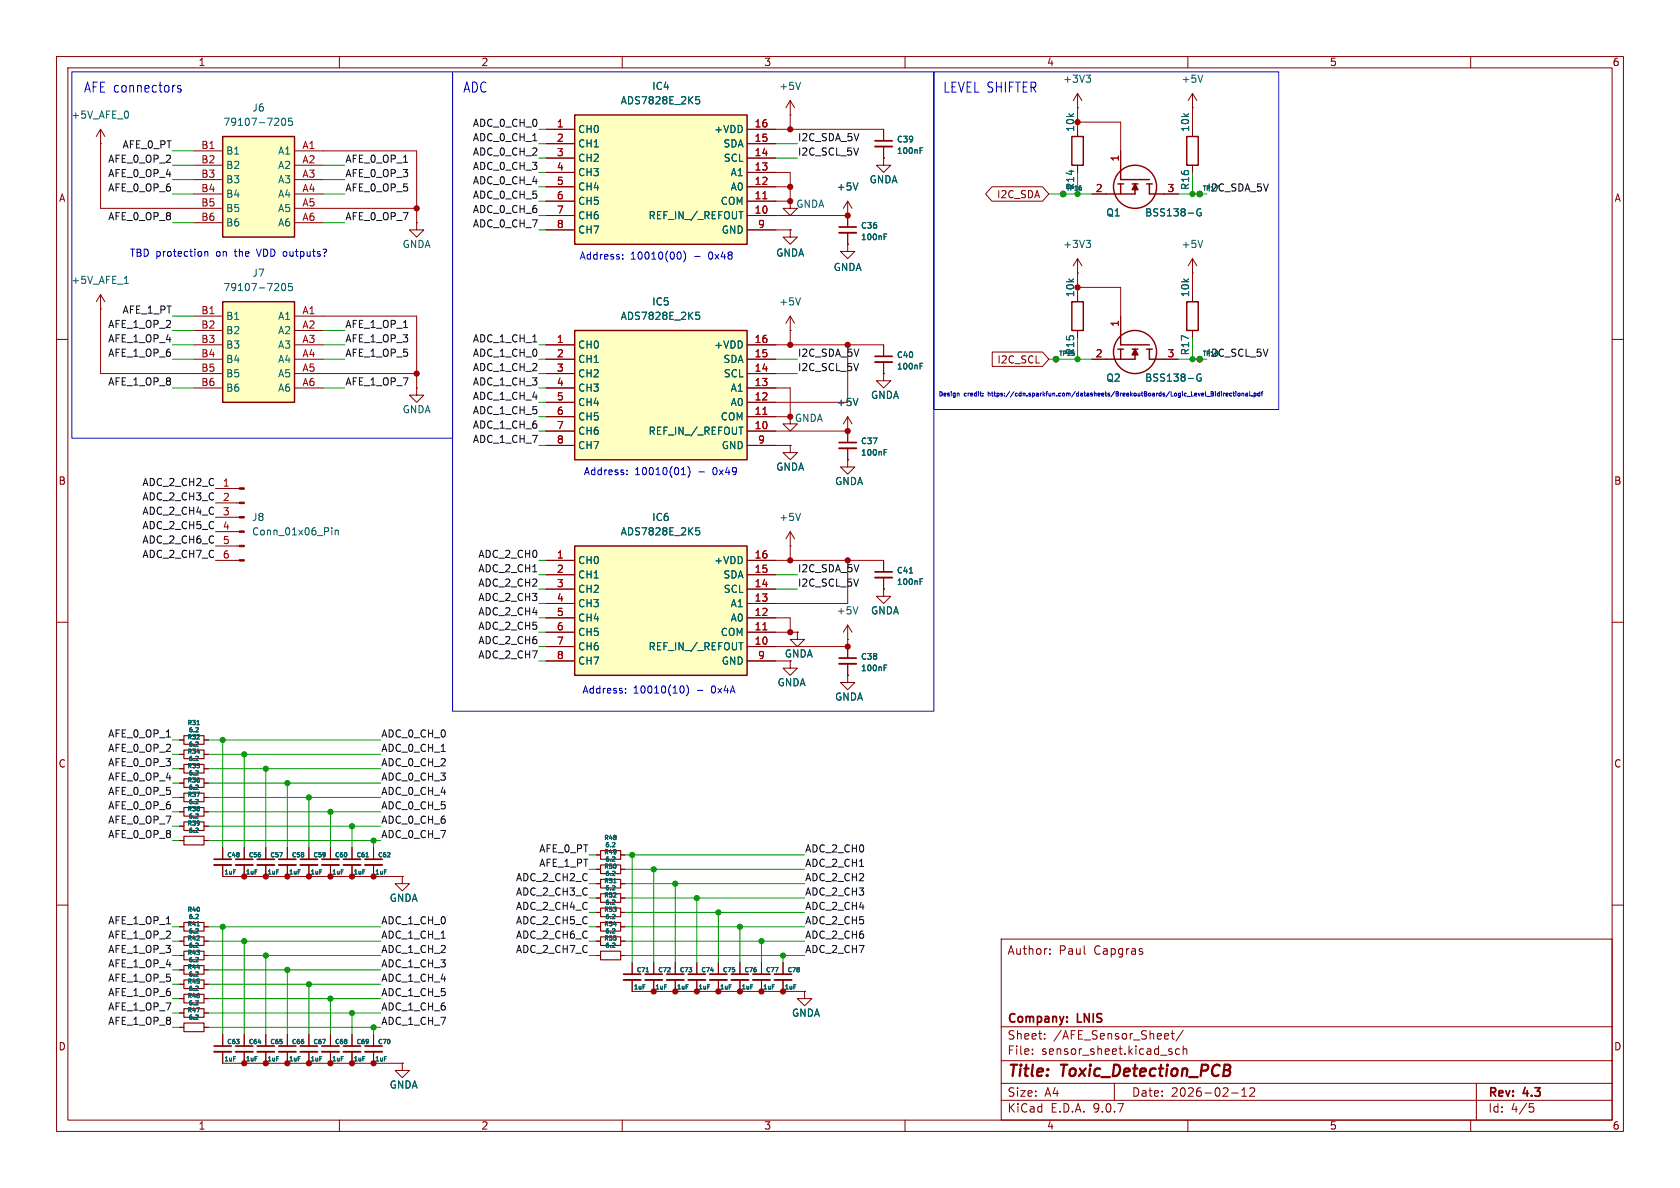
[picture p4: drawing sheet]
<svg xmlns="http://www.w3.org/2000/svg" width="297mm" height="210mm" viewBox="0 0 297 210" stroke-linecap="round" stroke-linejoin="round" font-family="sans-serif">
<g fill="none" stroke="#840000" stroke-width=".18">
<path d="M10 10h277v190h-277zM12 12h273v186h-273zM60 10v2M110 10v2M160 10v2M210 10v2M260 10v2M149.9 38.1v2M149.9 43.2v1.3h1.2l-1.2 1.2-1.3-1.2h1.3M149.9 43.2h.1M149.9 41.1v2.1M10 60h2"/>
<path d="M149.9 76.2v2M149.9 79.2v2.1M156.2 66v1.3h1.3l-1.3 1.3-1.3-1.3h1.3M156.2 66h.1M156.2 61v2M156.2 64v2M285 60h2M149.9 81.3v1.3h1.2l-1.2 1.2-1.3-1.2h1.3M149.9 81.3h.1M156.2 99.1v2M10 110h2M156.2 104.1v1.3h1.3l-1.3 1.3-1.3-1.3h1.3"/>
<path d="M156.2 104.1h.1M156.2 102.1v2M285 110h2M50.8 149.9v2M50.8 152.9v2M54.6 149.9v2M54.6 152.9v2M58.4 149.9v2M58.4 152.9v2M105.4 153.7h.8M105.4 151.1h.8M105.4 156.2h.8"/>
<path d="M109.7 153.7h.8M109.7 151.1h.8M109.7 156.2h.8M10 160h2M138.4 170.2v2M138.4 173.2v2.1M142.2 175.3v1.2h1.3l-1.3 1.3-1.2-1.3h1.2M142.2 175.3h.1M177 166h108v32h-108zM185.6 168.6v.1M185.6 167.8v.1M202 168.3v.3"/>
<path d="M285 160h2M39.4 182.9v2M39.4 185.9v2.1M43.2 182.9v2M43.2 185.9v2.1M50.8 182.9v2M50.8 185.9v2.1M60 198v2M110 198v2M160 198v2M177 194.5h108M177 191.5h108"/>
<path d="M177 187.5h108M177 181.5h108M182.5 186.3v.1M182.5 185.5v.1M184.7 183.6v.1M184.7 182.8v.1M197 191.5v3M207 185.9l.2 .2-.2 .3M207 185.4l.2 .1M207 182.7h.6M207.2 182.2v1.3l.4 .2M208.5 185.5l-.4-.1-.3 .3v.4l.2 .2h.5"/>
<path d="M209.2 182.1l-1.3 2M209.2 185.5l.2-.1 .3 .1 .1 .9M209.2 184.9v1.5M210 198v2M217.7 193.2h1.2M219.5 193.8h.9M219.5 192.7l.5-.4v1.5M221 192.4l.5-.1 .2 .1 .1 .3-.9 1.1h.9M260 198v2M261 191.5v6.5M270.4 195.1h.7M270.5 195.7h.4l.3 .3-.2 .5-.5 .1"/>
</g>
<path d="M148.3 40.1h3.1M148.3 78.2h3.1M154.7 63h3M154.7 101.1h3M49.3 151.9h3M53.1 151.9h3M56.9 151.9h3M136.9 172.2h3.1M37.8 184.9h3.1M41.7 184.9h3M49.3 184.9h3" fill="none" stroke="#840000" stroke-width=".3"/>
<path d="M148.3 41.1h3.1M148.3 79.2h3.1M154.7 64h3M154.7 102.1h3M49.3 152.9h3M53.1 152.9h3M56.9 152.9h3M136.9 173.2h3.1M37.8 185.9h3.1M41.7 185.9h3M49.3 185.9h3" fill="none" stroke="#840000" stroke-width=".33"/>
<g fill="none" stroke="#006464" stroke-width=".18">
<path d="M156.3 41.8h.3M156.3 41.4h.5M156.3 79.9h.3M156.3 79.5h.5M162.6 64.7h.4M162.6 64.2h.5M160.8 101.3h.5M162.6 102.8h.4M162.6 102.3h.5M108.2 152.2h.5M108.2 149.7h.5M108.2 154.8h.5"/>
<path d="M108.7 149.1v.2M108.7 151.6v.2M108.7 154.2v.1"/>
</g>
<path d="M106.2 152.9h3.5v1.5h-3.5zM106.2 150.4h3.5v1.5h-3.5zM106.2 155.4h3.5v1.6h-3.5z" fill="none" stroke="#840000" stroke-width=".2"/>
<path d="M101.6 58.4h30.5v22.9h-30.5z" fill="#ffffc2"/>
<path d="M101.6 58.4h30.5v22.9h-30.5z" fill="none" stroke="#840000" stroke-width=".25"/>
<g fill="none" stroke="#840000" stroke-width=".18">
<path d="M139.7 35.6v1.2h1.3l-1.3 1.3-1.3-1.3h1.3M139.7 35.6h.1M149.9 38.1h.1M149.9 35.6l-.8 1.2M149.9 35.6l.7 1.2M149.9 35.6v2.5M156.2 27.9v1.3h1.3l-1.3 1.3-1.3-1.3h1.3M156.2 27.9h.1M156.2 22.9v2M156.2 25.9v2M139.7 40.6v1.3h1.3l-1.3 1.3-1.3-1.3h1.3M139.7 40.6h.1"/>
<path d="M96.5 61h5.1M96.5 63.5h5.1M96.5 66h5.1M96.5 68.6h5.1M96.5 71.1h5.1M96.5 73.7h5.1M96.5 76.2h5.1M96.5 78.7h5.1M132.1 61h5.1M132.1 63.5h5.1M132.1 66h5.1M132.1 68.6h5.1"/>
<path d="M132.1 71.1h5.1M132.1 73.7h5.1M132.1 76.2h5.1M132.1 78.7h5.1M139.7 78.7v1.3h1.3l-1.3 1.3-1.3-1.3h1.3M139.7 78.7h.1M149.9 119.4v1.3h1.2l-1.2 1.2-1.3-1.2h1.3M149.9 119.4h.1M149.9 114.3v2M149.9 117.3v2.1M62.2 149.9v2M62.2 152.9v2"/>
<path d="M66 149.9v2M66 152.9v2M71.1 154.9v1.3h1.3l-1.3 1.3-1.3-1.3h1.3M71.1 154.9h.1M105.4 158.8h.8M109.7 158.8h.8M105.4 163.8h.8M105.4 168.9h.8M105.4 161.3h.8M105.4 166.4h.8M109.7 163.8h.8M109.7 168.9h.8"/>
<path d="M109.7 161.3h.8M109.7 166.4h.8"/>
</g>
<path d="M134.9 73.2h.7" fill="none" stroke="#a90000" stroke-width=".18"/>
<g fill="none" stroke="#006464" stroke-width=".18">
<path d="M151.7 32.3l-.4 1.3M162.6 26.6h.4M162.6 26.1h.5M123 55.2h.6M123 55.7h.5l.2 .2-.1 .5h-.6M130.6 75.5h.8M156.3 118h.3M156.3 117.6h.5M64.7 151.5h.4M108.2 159.9h.5M108.2 157.3h.5M108.5 156h.4"/>
<path d="M108.7 156.7v.2M108.7 159.2v.2M108.2 162.4h.5M108.2 167.5h.5M108.2 164.9h.5M108.7 161.8v.2M108.7 164.3v.2M108.7 166.9v.1"/>
</g>
<path d="M154.7 24.9h3M148.3 116.3h3.1M60.7 151.9h3.1M64.5 151.9h3.1" fill="none" stroke="#840000" stroke-width=".3"/>
<path d="M154.7 25.9h3M148.3 117.3h3.1M60.7 152.9h3.1M64.5 152.9h3.1" fill="none" stroke="#840000" stroke-width=".33"/>
<path d="M106.2 158h3.5v1.5h-3.5zM106.2 163.1h3.5v1.5h-3.5zM106.2 168.1h3.5v1.6h-3.5zM106.2 160.5h3.5v1.6h-3.5zM106.2 165.6h3.5v1.5h-3.5z" fill="none" stroke="#840000" stroke-width=".2"/>
<path d="M101.6 96.5h30.5v22.9h-30.5z" fill="#ffffc2"/>
<g fill="none" stroke="#840000" stroke-width=".25">
<path d="M189.5 24.1h2v5.1h-2zM197.6 32.5h1M198.1 29.2v2.6h5.1M198.1 32.5v1.8M200.2 32.5h1M200.7 32.5v1.8h-5.1M202.7 32.5h1M203.2 32.5v1.8h2.5M209.8 24.1h2v5.1h-2zM189.5 53.3h2v5.1h-2zM209.8 53.3h2v5.1h-2zM101.6 96.5h30.5v22.9h-30.5z"/>
<circle cx="200.7" cy="33" r="3.8"/>
</g>
<g fill="none" stroke="#840000" stroke-width=".18">
<path d="M190.5 19.1h.1M190.5 16.5v2.6M190.5 16.5l-.8 1.3M190.5 16.5l.8 1.3M210.8 19.1h.1M210.8 16.5v2.6M210.8 16.5l-.7 1.3M210.8 16.5l.8 1.3M17.8 25.4h.1M17.8 22.9l-.8 1.2M17.8 22.9l.7 1.2M17.8 22.9v2.5"/>
<path d="M188 34.3h.1M190.5 22.9v1.2M190.5 29.2v1.3M193 34.3h2.6M198.1 26.7v2.5M205.7 34.3h2.6M210.8 22.9v1.2M210.8 29.2v1.3M212.1 34.3h.1M190.5 48.3h.1M190.5 45.7v2.6M190.5 52.1v1.2"/>
<path d="M190.5 58.4v1.3M190.5 45.7l-.8 1.3M190.5 45.7l.8 1.3M210.8 48.3h.1M210.8 45.7v2.6M210.8 52.1v1.2M210.8 58.4v1.3M210.8 45.7l-.7 1.3M210.8 45.7l.8 1.3M139.7 73.7v1.2h1.3l-1.3 1.3-1.3-1.3h1.3M139.7 73.7h.1M149.9 76.2h.1"/>
<path d="M149.9 73.7v2.5M149.9 73.7l-.8 1.2M149.9 73.7l.7 1.2M212.1 63.5h.1M96.5 99.1h5.1M132.1 99.1h5.1M139.7 96.5h.1M139.7 94l-.8 1.3M139.7 94l.8 1.3M139.7 94v2.5M96.5 101.6h5.1M96.5 104.1h5.1"/>
<path d="M96.5 106.7h5.1M96.5 109.2h5.1M96.5 111.8h5.1M96.5 114.3h5.1M96.5 116.8h5.1M132.1 101.6h5.1M132.1 104.1h5.1M132.1 106.7h5.1M132.1 109.2h5.1M132.1 111.8h5.1M132.1 114.3h5.1M132.1 116.8h5.1"/>
<path d="M139.7 116.8v1.3h1.3l-1.3 1.3-1.3-1.3h1.3M141 111.8v1.2h1.2l-1.2 1.3-1.3-1.3h1.3M141 111.8h.1M149.9 113h.1M149.9 110.5l-.8 1.3M149.9 110.5l.7 1.3M149.9 110.5v2.5M39.4 149.9v2M39.4 152.9v2M43.2 149.9v2M43.2 152.9v2M47 149.9v2"/>
<path d="M47 152.9v2M31.7 166.4h.8M31.7 168.9h.8M31.7 163.8h.8M31.7 174h.8M31.7 171.5h.8M31.7 179.1h.8M31.7 176.5h.8M36.1 166.4h.7M36.1 168.9h.7M36.1 163.8h.7M36.1 174h.7"/>
<path d="M36.1 171.5h.7M36.1 179.1h.7M36.1 176.5h.7M31.7 181.6h.8M36.1 181.6h.7M54.6 182.9v2M54.6 185.9v2.1M66 182.9v2M66 185.9v2.1M71.1 188v1.2h1.3l-1.3 1.3-1.3-1.3h1.3M71.1 188h.1"/>
<circle cx="188" cy="34.3" r=".51"/>
<circle cx="212.1" cy="34.3" r=".51"/>
<circle cx="212.1" cy="63.5" r=".51"/>
</g>
<path d="M134.9 111.3h.7" fill="none" stroke="#a90000" stroke-width=".18"/>
<g fill="none" stroke="#006464" stroke-width=".18">
<path d="M22.6 19.8l.1 .3-.1 .7M192 13.3h.8l-.4 .5M192.6 13.8l.2 .2v.3l-.2 .2M212.6 13.3l-.4 1.2M212.3 37a.59 .59 0 0 0-.7 .5 .59 .59 0 0 0 .7 .6l.1-.5h-.3M192 42.5h.8l-.4 .5M192.6 43l.2 .2v.3l-.2 .3M212.6 42.5l-.4 1.3M151.7 70.4l-.4 1.3M123 93.3h.6M123 93.8h.5l.2 .2-.1 .5h-.6M141.5 90.7l-.4 1.3"/>
<path d="M130.6 113.6h.8M151.7 107.3l-.4 1.2M34.6 164.9h.5M34.6 167.5h.5M34.6 162.4h.5M34.6 172.6h.5M34.6 170h.5M34.6 177.6h.5M34.6 175.1h.5M34.8 163.7h.5M35 164.2v.3M35 166.8v.2"/>
<path d="M35 171.9v.2M35 179.5v.2M35.1 161.8l-.1 .2M35.1 169.4l-.1 .2M35.1 174.5l-.1 .2M35.1 177l-.1 .2M34.6 180.2h.5"/>
</g>
<path d="M37.8 151.9h3.1M41.7 151.9h3M45.5 151.9h3M53.1 184.9h3M64.5 184.9h3.1" fill="none" stroke="#840000" stroke-width=".3"/>
<path d="M37.8 152.9h3.1M41.7 152.9h3M45.5 152.9h3M53.1 185.9h3M64.5 185.9h3.1" fill="none" stroke="#840000" stroke-width=".33"/>
<path d="M32.5 165.6h3.6v1.5h-3.6zM32.5 168.1h3.6v1.6h-3.6zM32.5 163.1h3.6v1.5h-3.6zM32.5 173.2h3.6v1.6h-3.6zM32.5 170.7h3.6v1.5h-3.6zM32.5 178.3h3.6v1.5h-3.6zM32.5 175.8h3.6v1.5h-3.6zM32.5 180.8h3.6v1.6h-3.6z" fill="none" stroke="#840000" stroke-width=".2"/>
<path d="M200.7 32.5l.5 1h-1z" fill="#840000" stroke="#840000" stroke-width=".25"/>
<path d="M39.4 24.1h12.7v17.8h-12.7z" fill="#ffffc2"/>
<g fill="none" stroke="#840000" stroke-width=".25">
<path d="M39.4 24.1h12.7v17.8h-12.7zM198.1 58.4v2.6h5.1M197.6 61.7h1M198.1 61.7v1.8M200.2 61.7h1M200.7 61.7v1.8h-5.1M202.7 61.7h1M203.2 61.7v1.8h2.5"/>
<circle cx="200.7" cy="62.2" r="3.8"/>
</g>
<g fill="none" stroke="#840000" stroke-width=".18">
<path d="M139.7 17.8l-.8 1.3M139.7 17.8l.8 1.3M139.7 17.8v2.5M34.3 26.7h5.1M34.3 29.2h5.1M34.3 31.8h5.1M34.3 34.3h5.1M34.3 36.8h5.1M34.3 39.4h5.1M52.1 26.7h5M52.1 29.2h5M52.1 31.8h5"/>
<path d="M52.1 34.3h5M52.1 36.8h5M52.1 39.4h5M73.7 39.4v1.2h1.2l-1.2 1.3-1.3-1.3h1.3M73.7 39.4h.1M139.7 20.3h.1M17.8 54.6h.1M17.8 52.1l-.8 1.2M17.8 52.1l.7 1.2M17.8 52.1v2.5M198.1 55.9v2.5M73.7 68.6v1.3h1.2l-1.2 1.2-1.3-1.2h1.3"/>
<path d="M73.7 68.6h.1M186.7 63.5h.1M193 63.5h2.6M205.7 63.5h2.6M38.1 86.4h4.2M38.1 88.9h4.2M38.1 91.4h4.2M38.1 94h4.2M38.1 96.5h4.2M38.1 99.1h4.2M111.8 170.2v2M111.8 173.2v2.1"/>
<path d="M115.6 170.2v2M115.6 173.2v2.1M119.4 170.2v2M119.4 173.2v2.1M123.2 170.2v2M123.2 173.2v2.1M127 170.2v2M127 173.2v2.1M58.4 182.9v2M58.4 185.9v2.1M62.2 182.9v2M62.2 185.9v2.1"/>
<circle cx="186.7" cy="63.5" r=".51"/>
</g>
<path d="M141.5 14.5l-.4 1.3M49.9 21l.2-.1a.68 .68 0 0 1 .4 .6 .68 .68 0 0 1-.4 .7l-.2-.2-.1-.3zM51.6 20.9h-.6v.6l.2-.1h.4l.1 .2-.1 .4-.1 .2-.5-.2M22 50.1h.7M212.3 66.2a.59 .59 0 0 0-.7 .5 .59 .59 0 0 0 .7 .6l.1-.5h-.3M58.7 93.3v.1M58.7 93.7v.9M59.3 93.7v.9M59.3 93.8l.1-.1 .3 .1 .1 .8M114.2 171.8h.5" fill="none" stroke="#006464" stroke-width=".18"/>
<path d="M200.7 61.7l.5 1h-1z" fill="#840000" stroke="#840000" stroke-width=".25"/>
<path d="M110.2 172.2h3.1M114 172.2h3.1M117.9 172.2h3M121.7 172.2h3M125.5 172.2h3M56.9 184.9h3M60.7 184.9h3.1" fill="none" stroke="#840000" stroke-width=".3"/>
<path d="M110.2 173.2h3.1M114 173.2h3.1M117.9 173.2h3M121.7 173.2h3M125.5 173.2h3M56.9 185.9h3M60.7 185.9h3.1" fill="none" stroke="#840000" stroke-width=".33"/>
<g fill="#840000" stroke="#840000" stroke-width=".18">
<path d="M42.3 86.2h.9v.3h-.9z"/>
<path d="M42.3 88.8h.9v.2h-.9z"/>
<path d="M42.3 91.3h.9v.3h-.9z"/>
<path d="M42.3 93.9h.9v.2h-.9z"/>
<path d="M42.3 96.4h.9v.2h-.9z"/>
<path d="M42.3 98.9h.9v.3h-.9z"/>
</g>
<path d="M101.6 20.3h30.5v22.9h-30.5z" fill="#ffffc2"/>
<path d="M101.6 20.3h30.5v22.9h-30.5z" fill="none" stroke="#840000" stroke-width=".25"/>
<g fill="none" stroke="#840000" stroke-width=".18">
<path d="M96.5 22.9h5.1M96.5 25.4h5.1M96.5 27.9h5.1M96.5 30.5h5.1M96.5 33h5.1M96.5 35.6h5.1M96.5 38.1h5.1M132.1 22.9h5.1M132.1 25.4h5.1M132.1 27.9h5.1M132.1 30.5h5.1M132.1 33h5.1"/>
<path d="M132.1 35.6h5.1M132.1 38.1h5.1M96.5 40.6h5.1M132.1 40.6h5.1M139.7 58.4h.1M139.7 55.9l-.8 1.3M139.7 55.9l.8 1.3M139.7 55.9v2.5M31.7 133.4h.8M31.7 135.9h.8M31.7 130.8h.8M31.7 138.4h.8"/>
<path d="M36.1 133.4h.7M36.1 135.9h.7M36.1 130.8h.7M36.1 138.4h.7M31.7 146.1h.8M31.7 148.6h.8M31.7 143.5h.8M31.7 141h.8M36.1 146.1h.7M36.1 148.6h.7M36.1 143.5h.7M36.1 141h.7"/>
<path d="M130.8 170.2v2M130.8 173.2v2.1M134.6 170.2v2M134.6 173.2v2.1"/>
</g>
<path d="M134.9 35.1h.7" fill="none" stroke="#a90000" stroke-width=".18"/>
<g fill="none" stroke="#006464" stroke-width=".18">
<path d="M123 17.1h.6M123 17.6h.5l.2 .2-.1 .5h-.6M130.6 37.4h.8M141.5 52.6l-.4 1.3M34.6 131.9h.5M34.6 134.5h.5M34.6 129.4h.5M34.6 137h.5M34.6 139.5h.5M34.8 128.1h.5M35.1 128.8l-.1 .1M35.1 131.3l-.1 .2"/>
<path d="M35.1 133.8l-.1 .2M35.1 136.4l-.1 .2M35.1 138.9l-.1 .2M34.6 144.6h.5M34.6 147.2h.5M34.6 142.1h.5M35.1 141.5l-.1 .1M35.1 144l-.1 .2M35.1 146.5l-.1 .2"/>
</g>
<path d="M32.5 132.6h3.6v1.5h-3.6zM32.5 135.1h3.6v1.6h-3.6zM32.5 130h3.6v1.6h-3.6zM32.5 137.7h3.6v1.5h-3.6zM32.5 145.3h3.6v1.5h-3.6zM32.5 147.8h3.6v1.6h-3.6zM32.5 142.7h3.6v1.6h-3.6zM32.5 140.2h3.6v1.5h-3.6z" fill="none" stroke="#840000" stroke-width=".2"/>
<path d="M129.3 172.2h3M133.1 172.2h3" fill="none" stroke="#840000" stroke-width=".3"/>
<path d="M129.3 173.2h3M133.1 173.2h3" fill="none" stroke="#840000" stroke-width=".33"/>
<path d="M39.4 53.3h12.7v17.8h-12.7z" fill="#ffffc2"/>
<path d="M39.4 53.3h12.7v17.8h-12.7z" fill="none" stroke="#840000" stroke-width=".25"/>
<g fill="none" stroke="#840000" stroke-width=".18">
<path d="M96.5 22.9h5.1M96.5 25.4h5.1M96.5 27.9h5.1M96.5 30.5h5.1M96.5 33h5.1M96.5 35.6h5.1M96.5 38.1h5.1M132.1 22.9h5.1M132.1 25.4h5.1M132.1 27.9h5.1M132.1 30.5h5.1M132.1 33h5.1"/>
<path d="M132.1 35.6h5.1M132.1 38.1h5.1M149.9 38.1h.1M149.9 38.1v2M156.2 27.9h.1M156.2 22.9v2M156.2 25.9v2M175.4 33h8.9l1.1 1.3-1.1 1.3h-8.9l-1.2-1.3zM188 34.3h.1M190.5 22.9v1.2M190.5 29.2v1.3M193 34.3h2.6"/>
<path d="M198.1 26.7v2.5M205.7 34.3h2.6M210.8 22.9v1.2M210.8 29.2v1.3M212.1 34.3h.1M34.3 55.9h5.1M34.3 58.4h5.1M52.1 55.9h5M52.1 58.4h5M96.5 40.6h5.1M132.1 40.6h5.1M139.7 40.6h.1"/>
<path d="M149.9 43.2h.1M149.9 41.1v2.1M190.5 52.1v1.2M190.5 58.4v1.3M198.1 55.9v2.5M210.8 52.1v1.2M210.8 58.4v1.3M34.3 61h5.1M34.3 63.5h5.1M34.3 66h5.1M34.3 68.6h5.1M52.1 61h5"/>
<path d="M52.1 63.5h5M52.1 66h5M52.1 68.6h5M96.5 61h5.1M96.5 63.5h5.1M96.5 66h5.1M96.5 68.6h5.1M96.5 71.1h5.1M96.5 73.7h5.1M96.5 76.2h5.1M96.5 78.7h5.1M132.1 61h5.1"/>
<path d="M132.1 63.5h5.1M132.1 66h5.1M132.1 68.6h5.1M132.1 71.1h5.1M132.1 73.7h5.1M132.1 76.2h5.1M132.1 78.7h5.1M139.7 78.7h.1M149.9 76.2h.1M149.9 76.2v2M149.9 79.2v2.1M156.2 66h.1"/>
<path d="M156.2 61v2M156.2 64v2M175.4 62.2h8.9l1.1 1.3-1.1 1.3h-8.9zM186.7 63.5h.1M193 63.5h2.6M205.7 63.5h2.6M212.1 63.5h.1M96.5 99.1h5.1M132.1 99.1h5.1M149.9 81.3h.1M156.2 99.1v2M96.5 101.6h5.1"/>
<path d="M96.5 104.1h5.1M96.5 106.7h5.1M96.5 109.2h5.1M96.5 111.8h5.1M96.5 114.3h5.1M96.5 116.8h5.1M132.1 101.6h5.1M132.1 104.1h5.1M132.1 106.7h5.1M132.1 109.2h5.1M132.1 111.8h5.1M132.1 114.3h5.1"/>
<path d="M132.1 116.8h5.1M141 111.8h.1M149.9 119.4h.1M149.9 114.3v2M149.9 117.3v2.1M156.2 104.1h.1M156.2 102.1v2M31.7 133.4h.8M31.7 135.9h.8M31.7 130.8h.8M31.7 138.4h.8M36.1 133.4h.7"/>
<path d="M36.1 135.9h.7M36.1 130.8h.7M36.1 138.4h.7M31.7 146.1h.8M31.7 148.6h.8M31.7 143.5h.8M31.7 141h.8M36.1 146.1h.7M36.1 148.6h.7M36.1 143.5h.7M36.1 141h.7M39.4 149.9v2"/>
<path d="M39.4 152.9v2M43.2 149.9v2M43.2 152.9v2M47 149.9v2M47 152.9v2M50.8 149.9v2M50.8 152.9v2M54.6 149.9v2M54.6 152.9v2M58.4 149.9v2M58.4 152.9v2M62.2 149.9v2"/>
<path d="M62.2 152.9v2M66 149.9v2M66 152.9v2M71.1 154.9h.1M105.4 153.7h.8M105.4 151.1h.8M105.4 156.2h.8M105.4 158.8h.8M109.7 153.7h.8M109.7 151.1h.8M109.7 156.2h.8M109.7 158.8h.8"/>
<path d="M31.7 163.8h.8M31.7 168.9h.8M31.7 166.4h.8M31.7 174h.8M31.7 171.5h.8M31.7 179.1h.8M31.7 176.5h.8M36.1 163.8h.7M36.1 168.9h.7M36.1 166.4h.7M36.1 174h.7M36.1 171.5h.7"/>
<path d="M36.1 179.1h.7M36.1 176.5h.7M105.4 163.8h.8M105.4 168.9h.8M105.4 161.3h.8M105.4 166.4h.8M109.7 163.8h.8M109.7 168.9h.8M109.7 161.3h.8M109.7 166.4h.8M111.8 170.2v2M111.8 173.2v2.1"/>
<path d="M115.6 170.2v2M115.6 173.2v2.1M119.4 170.2v2M119.4 173.2v2.1M123.2 170.2v2M123.2 173.2v2.1M127 170.2v2M127 173.2v2.1M130.8 170.2v2M130.8 173.2v2.1M134.6 170.2v2M134.6 173.2v2.1"/>
<path d="M138.4 170.2v2M138.4 173.2v2.1M142.2 175.3h.1M31.7 181.6h.8M36.1 181.6h.7M39.4 182.9v2M39.4 185.9v2.1M43.2 182.9v2M43.2 185.9v2.1M47 182.9v2M47 185.9v2.1M50.8 182.9v2"/>
<path d="M50.8 185.9v2.1M54.6 182.9v2M54.6 185.9v2.1M58.4 182.9v2M58.4 185.9v2.1M62.2 182.9v2M62.2 185.9v2.1M66 182.9v2M66 185.9v2.1M71.1 188h.1"/>
</g>
<g fill="none" stroke="#006464" stroke-width=".18">
<path d="M123 17.6h.5l.2 .2-.1 .5h-.6M123 17.1h.6M130.6 37.4h.8M151.7 32.3l-.4 1.3M162.6 26.6h.4M162.6 26.1h.5M212.3 37a.59 .59 0 0 0-.7 .5 .59 .59 0 0 0 .7 .6l.1-.5h-.3M49.9 50.2l.2-.1a.68 .68 0 0 1 .4 .6 .68 .68 0 0 1-.4 .7l-.2-.1-.1-.4zM51.6 50.1h-.6v.6l.2-.1 .4 .1 .1 .1-.1 .5-.1 .1-.5-.1M123 55.2h.6M123 55.7h.5l.2 .2-.1 .5h-.6M156.3 41.8h.3"/>
<path d="M156.3 41.4h.5M130.6 75.5h.8M151.7 70.4l-.4 1.3M156.3 79.9h.3M156.3 79.5h.5M162.6 64.7h.4M162.6 64.2h.5M212.3 66.2a.59 .59 0 0 0-.7 .5 .59 .59 0 0 0 .7 .6l.1-.5h-.3M123 93.8h.5l.2 .2-.1 .5h-.6M123 93.3h.6M130.6 113.6h.8M156.3 118h.3"/>
<path d="M156.3 117.6h.5M160.8 101.3h.5M162.6 102.8h.4M162.6 102.3h.5M34.6 131.9h.5M34.6 134.5h.5M34.6 129.4h.5M34.6 137h.5M34.6 139.5h.5M34.8 128.1h.5M35.1 128.8l-.1 .1M35.1 131.3l-.1 .2"/>
<path d="M35.1 133.8l-.1 .2M35.1 136.4l-.1 .2M35.1 138.9l-.1 .2M34.6 144.6h.5M34.6 147.2h.5M34.6 142.1h.5M35.1 141.5l-.1 .1M35.1 144l-.1 .2M35.1 146.5l-.1 .2M64.7 151.5h.4M108.2 152.2h.5M108.2 149.7h.5"/>
<path d="M108.2 154.8h.5M108.2 159.9h.5M108.2 157.3h.5M108.5 156h.4M108.7 149.1v.2M108.7 151.6v.2M108.7 154.2v.1M108.7 156.7v.2M108.7 159.2v.2M34.6 162.4h.5M34.6 167.5h.5M34.6 164.9h.5"/>
<path d="M34.6 172.6h.5M34.6 170h.5M34.6 177.6h.5M34.6 175.1h.5M34.8 163.7h.5M35 164.2v.3M35 166.8v.2M35 171.9v.2M35 179.5v.2M35.1 161.8l-.1 .2M35.1 169.4l-.1 .2M35.1 174.5l-.1 .2"/>
<path d="M35.1 177l-.1 .2M108.2 162.4h.5M108.2 167.5h.5M108.2 164.9h.5M108.7 161.8v.2M108.7 164.3v.2M108.7 166.9v.1M114.2 171.8h.5M34.6 180.2h.5"/>
</g>
<path d="M45.5 184.9h3" fill="none" stroke="#840000" stroke-width=".3"/>
<path d="M45.5 185.9h3" fill="none" stroke="#840000" stroke-width=".33"/>
<g fill="none" stroke="#009600" stroke-width=".18">
<path d="M30.5 34.3h3.8M30.5 29.2h3.8M30.5 39.4h3.8M30.5 26.7h3.8M30.5 31.8h3.8M57.1 34.3h3.9M57.1 29.2h3.9M57.1 39.4h3.9M57.1 31.8h3.9M95.2 22.9h1.3M95.2 38.1h1.3M95.2 30.5h1.3"/>
<path d="M95.2 35.6h1.3M95.2 25.4h1.3M95.2 33h1.3M95.2 27.9h1.3M137.2 25.4h3.8M137.2 27.9h3.8M185.4 34.3h7.6M190.5 30.5v3.8M208.3 34.3h5.1M210.8 30.5v3.8M30.5 58.4h3.8M30.5 55.9h3.8"/>
<path d="M57.1 58.4h3.9M95.2 40.6h1.3M190.5 59.7v3.8M210.8 59.7v3.8M30.5 63.5h3.8M30.5 68.6h3.8M30.5 61h3.8M57.1 63.5h3.9M57.1 68.6h3.9M57.1 61h3.9M95.2 63.5h1.3M95.2 78.7h1.3"/>
<path d="M95.2 73.7h1.3M95.2 76.2h1.3M95.2 68.6h1.3M95.2 71.1h1.3M95.2 66h1.3M95.2 61h1.3M137.2 63.5h3.8M137.2 66h3.8M185.4 63.5h7.6M208.3 63.5h5.1M95.2 99.1h1.3M95.2 116.8h1.3"/>
<path d="M95.2 101.6h1.3M95.2 104.1h1.3M95.2 106.7h1.3M95.2 111.8h1.3M95.2 109.2h1.3M95.2 114.3h1.3M137.2 101.6h3.8M137.2 104.1h3.8M30.5 130.8h1.2M30.5 135.9h1.2M30.5 133.4h1.2M30.5 138.4h1.2"/>
<path d="M36.8 130.8h30.5M36.8 135.9h30.5M36.8 133.4h30.5M36.8 138.4h30.5M39.4 130.8v19.1M43.2 133.4v16.5M47 135.9v14M50.8 138.4v11.5M30.5 148.6h1.2M30.5 146.1h1.2M30.5 141h1.2M30.5 143.5h1.2"/>
<path d="M36.8 148.6h30.5M36.8 146.1h30.5M36.8 141h30.5M36.8 143.5h30.5M54.6 141v8.9M58.4 143.5v6.4M62.2 146.1v3.8M66 148.6v1.3M104.1 153.7h1.3M104.1 158.8h1.3M104.1 151.1h1.3M104.1 156.2h1.3"/>
<path d="M110.5 153.7h31.7M110.5 158.8h31.7M110.5 151.1h31.7M110.5 156.2h31.7M111.8 151.1v19.1M115.6 153.7v16.5M119.4 156.2v14M123.2 158.8v11.4M30.5 166.4h1.2M30.5 174h1.2M30.5 171.5h1.2M30.5 168.9h1.2"/>
<path d="M30.5 163.8h1.2M30.5 179.1h1.2M30.5 176.5h1.2M36.8 166.4h30.5M36.8 174h30.5M36.8 171.5h30.5M36.8 168.9h30.5M36.8 163.8h30.5M36.8 179.1h30.5M36.8 176.5h30.5M39.4 163.8v19.1M43.2 166.4v16.5"/>
<path d="M47 168.9v14M50.8 171.5v11.4M54.6 174v8.9M58.4 176.5v6.4M62.2 179.1v3.8M104.1 166.4h1.3M104.1 168.9h1.3M104.1 161.3h1.3M104.1 163.8h1.3M110.5 166.4h31.7M110.5 168.9h31.7M110.5 161.3h31.7"/>
<path d="M110.5 163.8h31.7M127 161.3v8.9M130.8 163.8v6.4M134.6 166.4v3.8M138.4 168.9v1.3M30.5 181.6h1.2M36.8 181.6h30.5M66 181.6v1.3"/>
</g>
<g fill="none" stroke="#900" stroke-width=".18">
<path d="M190.5 19.1v2.5h7.6v5.1M210.8 19.1v3.8M17.8 25.4v11.4h16.5M57.1 26.7h16.6v12.7M57.1 36.8h16.6M137.2 33h2.5M137.2 30.5h2.5v5.1h-2.5M137.2 22.9h19M137.2 38.1h12.7M139.7 20.3v2.6M17.8 54.6v11.4h16.5M57.1 55.9h16.6v12.7"/>
<path d="M137.2 40.6h2.5M139.7 58.4v2.6M190.5 48.3v2.5h7.6v5.1M210.8 48.3v3.8M57.1 66h16.6M137.2 61h19M137.2 68.6h2.5v5.1h-2.5M137.2 76.2h12.7M137.2 78.7h2.5M149.9 61v10.1h-12.7M137.2 99.1h19M139.7 96.5v2.6"/>
<path d="M149.9 99.1v7.6h-12.7M137.2 109.2h2.5v2.6M137.2 116.8h2.5M137.2 111.8h3.8M149.9 113v1.3h-12.7M39.4 154.9h31.7M111.8 175.3h30.4M39.4 188h31.7"/>
</g>
<g fill="none" stroke="#0000c2" stroke-width=".18">
<path d="M12.7 12.7h67.3v64.8h-67.3zM32 15.2l-.4-.1a.31 .31 0 0 0-.2 .3 .31 .31 0 0 0 .2 .3h.2a.31 .31 0 0 1 .2 .3 .31 .31 0 0 1-.2 .3l-.4-.1M80 12.7h85.1v113h-85.1zM165.1 12.7h61v59.7h-61zM36.2 44.5v.8M36.2 44.6l.2-.1h.3v.8M45.3 44l.5 1.3M110.1 45.7v.1M110.1 45v.1M120 44.5a.68 .68 0 0 1 .4 .7 .68 .68 0 0 1-.4 .6M120.8 44.4a1.46 1.46 0 0 1 0 1.9M169.4 69.5l.2 .5"/>
<path d="M173.8 69.9v.1M173.8 69.5v.1M174.7 69.2v.8M174.7 69.5v.1M214.4 69.6l.1 .2-.1 .2M214.4 69.3v.3M214.9 69.2v.1M214.9 69.5v.5M215.6 69.2v.8M215.6 69.5h-.3l-.1 .1 .1 .4h.3M215.9 69.3h.1M215.9 69.5v.5"/>
<path d="M216 69.3h-.1M216.3 69.5v.5M216.5 69.5l-.2 .1M216.7 69.8l.4-.1v-.2l-.4 .1 .1 .4h.3M217.7 69.5h-.2l-.1 .1 .1 .4h.2M218 69.5h.2M218.1 69.2v.7l.1 .1M218.5 69.2v.1M218.5 69.5v.5M218.9 69.5h.2l.1 .1-.1 .4-.3-.1zM219.6 69.6l.2-.1 .1 .5M219.6 69.5v.5"/>
<path d="M220.2 69.5h.3l.1 .5M220.6 69.7l-.4 .1 .1 .2h.3M220.9 69.2v.7l.1 .1M221.3 69.9v.1M221.7 69.5h.2l.2 .1-.1 .4h-.3M221.7 69.5v.8M222.7 69.5h-.2l-.2 .1 .1 .4h.3M222.7 69.2v.8M223 69.5h.3M223.3 69.2l-.2 .2v.6M110.8 83.8v.1M110.8 83.1v.1"/>
<path d="M120.5 83.9h.7M120.7 82.8l.1-.2v1.3M121.6 82.5a1.46 1.46 0 0 1 0 1.9M110.6 122.4v.1M110.6 121.7v.2M120.5 121.3a.68 .68 0 0 1 .4 .6 .68 .68 0 0 1-.4 .6M121.4 121.1a1.46 1.46 0 0 1 0 1.9"/>
</g>
<path d="M134.9 35.1h.7M134.9 73.2h.7M134.9 111.3h.7" fill="none" stroke="#a90000" stroke-width=".18"/>
<g fill="#009600" stroke="#009600" stroke-width=".18">
<circle cx="66" cy="148.6" r=".46"/>
<circle cx="62.2" cy="146.1" r=".46"/>
<circle cx="119.4" cy="156.2" r=".46"/>
<circle cx="123.2" cy="158.8" r=".46"/>
<circle cx="127" cy="161.3" r=".46"/>
<circle cx="115.6" cy="153.7" r=".46"/>
<circle cx="111.8" cy="151.1" r=".46"/>
<circle cx="39.4" cy="163.8" r=".46"/>
<circle cx="39.4" cy="130.8" r=".46"/>
<circle cx="43.2" cy="133.4" r=".46"/>
<circle cx="47" cy="135.9" r=".46"/>
<circle cx="130.8" cy="163.8" r=".46"/>
<circle cx="62.2" cy="179.1" r=".46"/>
<circle cx="58.4" cy="176.5" r=".46"/>
<circle cx="66" cy="181.6" r=".46"/>
<circle cx="54.6" cy="141" r=".46"/>
<circle cx="58.4" cy="143.5" r=".46"/>
<circle cx="50.8" cy="138.4" r=".46"/>
<circle cx="134.6" cy="166.4" r=".46"/>
<circle cx="138.4" cy="168.9" r=".46"/>
<circle cx="50.8" cy="171.5" r=".46"/>
<circle cx="43.2" cy="166.4" r=".46"/>
<circle cx="47" cy="168.9" r=".46"/>
<circle cx="54.6" cy="174" r=".46"/>
<circle cx="188" cy="34.3" r=".46"/>
<circle cx="210.8" cy="34.3" r=".46"/>
<circle cx="190.5" cy="34.3" r=".46"/>
<circle cx="190.5" cy="63.5" r=".46"/>
<circle cx="212.1" cy="63.5" r=".46"/>
<circle cx="210.8" cy="63.5" r=".46"/>
<circle cx="186.7" cy="63.5" r=".46"/>
<circle cx="212.1" cy="34.3" r=".46"/>
</g>
<g fill="#900" stroke="#900" stroke-width=".18">
<circle cx="62.2" cy="154.9" r=".46"/>
<circle cx="66" cy="154.9" r=".46"/>
<circle cx="58.4" cy="154.9" r=".46"/>
<circle cx="47" cy="154.9" r=".46"/>
<circle cx="43.2" cy="154.9" r=".46"/>
<circle cx="130.8" cy="175.3" r=".46"/>
<circle cx="127" cy="175.3" r=".46"/>
<circle cx="119.4" cy="175.3" r=".46"/>
<circle cx="115.6" cy="175.3" r=".46"/>
<circle cx="123.2" cy="175.3" r=".46"/>
<circle cx="62.2" cy="188" r=".46"/>
<circle cx="66" cy="188" r=".46"/>
<circle cx="58.4" cy="188" r=".46"/>
<circle cx="54.6" cy="188" r=".46"/>
<circle cx="50.8" cy="154.9" r=".46"/>
<circle cx="54.6" cy="154.9" r=".46"/>
<circle cx="138.4" cy="175.3" r=".46"/>
<circle cx="134.6" cy="175.3" r=".46"/>
<circle cx="50.8" cy="188" r=".46"/>
<circle cx="47" cy="188" r=".46"/>
<circle cx="43.2" cy="188" r=".46"/>
<circle cx="139.7" cy="22.9" r=".46"/>
<circle cx="73.7" cy="66" r=".46"/>
<circle cx="73.7" cy="36.8" r=".46"/>
<circle cx="139.7" cy="111.8" r=".46"/>
<circle cx="139.7" cy="35.6" r=".46"/>
<circle cx="149.9" cy="99.1" r=".46"/>
<circle cx="139.7" cy="99.1" r=".46"/>
<circle cx="139.7" cy="61" r=".46"/>
<circle cx="149.9" cy="114.3" r=".46"/>
<circle cx="190.5" cy="21.6" r=".46"/>
<circle cx="149.9" cy="38.1" r=".46"/>
<circle cx="190.5" cy="50.8" r=".46"/>
<circle cx="139.7" cy="33" r=".46"/>
<circle cx="149.9" cy="61" r=".46"/>
<circle cx="139.7" cy="73.7" r=".46"/>
<circle cx="149.9" cy="76.2" r=".46"/>
</g>
<g font-size="2.8" fill="#840000">
<text x="178" y="190.9">Title:</text>
<text x="187.7" y="190.9">Toxic_Detection_PCB</text>
</g>
<g font-size="2.5" fill="#0000c2">
<text x="14.7" y="16.5">AFE connectors</text>
<text x="81.8" y="16.5">ADC</text>
<text x="166.6" y="16.5">LEVEL SHIFTER</text>
</g>
<g font-size="2.1" fill="#840000">
<text x="178" y="169">Author:</text>
<text x="187.2" y="169">Paul</text>
<text x="193.5" y="169">Capgras</text>
<text x="178" y="184">Sheet:</text>
<text x="178" y="181.2">Company:</text>
<text x="186.2" y="184">/AFE_Sensor_Sheet/</text>
<text x="190.5" y="181.2">LNIS</text>
<text x="178" y="186.7">File:</text>
<text x="184.1" y="186.7">sensor_sheet.kicad_sch</text>
<text x="178" y="196.9">KiCad</text>
<text x="178" y="194.1">Size:</text>
<text x="184.7" y="194.1">A4</text>
<text x="185.7" y="196.9">E.D.A.</text>
<text x="193.3" y="196.9">9.0.7</text>
<text x="200" y="194.1">Date:</text>
<text x="207" y="194.1">2026-02-12</text>
<text x="263" y="194.3">Rev:</text>
<text x="263" y="196.9">Id:</text>
<text x="267.1" y="196.9">4/5</text>
<text x="269.4" y="194.3">4.3</text>
</g>
<g font-size="1.8" fill="#840000">
<text x="35" y="11.9">1</text>
<text x="85" y="11.9">2</text>
<text x="135" y="11.9">3</text>
<text x="185" y="11.9">4</text>
<text x="235" y="11.9">5</text>
<text x="285" y="11.9">6</text>
<text x="10.3" y="35.9">A</text>
<text x="176.2" y="35.2">I2C_SDA</text>
<text x="285.3" y="35.9">A</text>
<text x="176.2" y="64.5">I2C_SCL</text>
<text x="10.3" y="85.9">B</text>
<text x="285.3" y="85.9">B</text>
<text x="138.6" y="116.4">GNDA</text>
<text x="10.3" y="135.9">C</text>
<text x="285.3" y="135.9">C</text>
<text x="10.3" y="185.9">D</text>
<text x="285.3" y="185.9">D</text>
<text x="35" y="199.9">1</text>
<text x="85" y="199.9">2</text>
<text x="135" y="199.9">3</text>
<text x="185" y="199.9">4</text>
<text x="235" y="199.9">5</text>
<text x="285" y="199.9">6</text>
</g>
<g font-size="1.8" fill="#006464">
<text x="115.2" y="16.1">IC4</text>
<text x="137.7" y="16.1">+5V</text>
<text x="187.9" y="14.8">+3V3</text>
<text x="208.8" y="14.8">+5V</text>
<text x="12.5" y="21.2">+5V_AFE_0</text>
<text x="39.4" y="22.5">79107-7205</text>
<text x="44.5" y="19.9">J6</text>
<text x="102.1" y="23.7">CH0</text>
<text x="109.6" y="18.6">ADS7828E_2K5</text>
<text x="126.2" y="23.7">+VDD</text>
<text x="190.1" y="23.4" transform="rotate(-90 190.1 23.4)">10k</text>
<text x="210.4" y="23.4" transform="rotate(-90 210.4 23.4)">10k</text>
<text x="39.9" y="27.5">B1</text>
<text x="49.1" y="27.5">A1</text>
<text x="102.1" y="26.3">CH1</text>
<text x="102.1" y="28.8">CH2</text>
<text x="127.8" y="26.3">SDA</text>
<text x="127.9" y="28.8">SCL</text>
<text x="39.9" y="30.1">B2</text>
<text x="39.9" y="32.6">B3</text>
<text x="39.9" y="35.2">B4</text>
<text x="49.1" y="30.1">A2</text>
<text x="49.1" y="32.6">A3</text>
<text x="49.1" y="35.2">A4</text>
<text x="102.1" y="31.3">CH3</text>
<text x="102.1" y="33.9">CH4</text>
<text x="129.1" y="31.3">A1</text>
<text x="129.1" y="33.9">A0</text>
<text x="147.8" y="33.9">+5V</text>
<text x="153.6" y="32.6">GNDA</text>
<text x="190.1" y="33.7" transform="rotate(-90 190.1 33.7)">R14</text>
<text x="210.4" y="33.7" transform="rotate(-90 210.4 33.7)">R16</text>
<text x="39.9" y="37.7">B5</text>
<text x="39.9" y="40.2">B6</text>
<text x="49.1" y="37.7">A5</text>
<text x="49.1" y="40.2">A6</text>
<text x="102.1" y="36.4">CH5</text>
<text x="102.1" y="39">CH6</text>
<text x="102.1" y="41.5">CH7</text>
<text x="114.6" y="39">REF_IN_/_REFOUT</text>
<text x="127.3" y="36.4">COM</text>
<text x="127.5" y="41.5">GND</text>
<text x="140.7" y="36.9">GNDA</text>
<text x="195.5" y="38.5">Q1</text>
<text x="202.3" y="38.5">BSS138-G</text>
<text x="71.1" y="44">GNDA</text>
<text x="137.1" y="45.6">GNDA</text>
<text x="187.9" y="44">+3V3</text>
<text x="208.8" y="44">+5V</text>
<text x="12.5" y="50.4">+5V_AFE_1</text>
<text x="39.4" y="51.7">79107-7205</text>
<text x="44.5" y="49.1">J7</text>
<text x="147.3" y="48.1">GNDA</text>
<text x="190.1" y="52.6" transform="rotate(-90 190.1 52.6)">10k</text>
<text x="210.4" y="52.6" transform="rotate(-90 210.4 52.6)">10k</text>
<text x="39.9" y="56.7">B1</text>
<text x="39.9" y="59.3">B2</text>
<text x="49.1" y="56.7">A1</text>
<text x="49.1" y="59.3">A2</text>
<text x="109.6" y="56.7">ADS7828E_2K5</text>
<text x="115.2" y="54.2">IC5</text>
<text x="137.7" y="54.2">+5V</text>
<text x="39.9" y="61.8">B3</text>
<text x="39.9" y="64.4">B4</text>
<text x="49.1" y="61.8">A3</text>
<text x="49.1" y="64.4">A4</text>
<text x="102.1" y="61.8">CH0</text>
<text x="102.1" y="64.4">CH1</text>
<text x="126.2" y="61.8">+VDD</text>
<text x="127.8" y="64.4">SDA</text>
<text x="190.1" y="62.9" transform="rotate(-90 190.1 62.9)">R15</text>
<text x="210.4" y="62.9" transform="rotate(-90 210.4 62.9)">R17</text>
<text x="39.9" y="66.9">B5</text>
<text x="39.9" y="69.4">B6</text>
<text x="49.1" y="66.9">A5</text>
<text x="49.1" y="69.4">A6</text>
<text x="102.1" y="66.9">CH2</text>
<text x="102.1" y="69.4">CH3</text>
<text x="102.1" y="72">CH4</text>
<text x="127.9" y="66.9">SCL</text>
<text x="129.1" y="69.4">A1</text>
<text x="129.1" y="72">A0</text>
<text x="147.8" y="72">+5V</text>
<text x="153.9" y="70.7">GNDA</text>
<text x="195.5" y="67.7">Q2</text>
<text x="202.3" y="67.7">BSS138-G</text>
<text x="71.1" y="73.3">GNDA</text>
<text x="102.1" y="74.5">CH5</text>
<text x="102.1" y="77.1">CH6</text>
<text x="114.6" y="77.1">REF_IN_/_REFOUT</text>
<text x="127.3" y="74.5">COM</text>
<text x="140.4" y="74.8">GNDA</text>
<text x="102.1" y="79.6">CH7</text>
<text x="127.5" y="79.6">GND</text>
<text x="137.1" y="83.4">GNDA</text>
<text x="147.5" y="86">GNDA</text>
<text x="44.5" y="92.3">J8</text>
<text x="44.5" y="94.8">Conn_01x06_Pin</text>
<text x="109.6" y="94.8">ADS7828E_2K5</text>
<text x="115.2" y="92.3">IC6</text>
<text x="137.7" y="92.3">+5V</text>
<text x="102.1" y="99.9">CH0</text>
<text x="126.2" y="99.9">+VDD</text>
<text x="102.1" y="102.5">CH1</text>
<text x="102.1" y="105">CH2</text>
<text x="102.1" y="107.5">CH3</text>
<text x="127.8" y="102.5">SDA</text>
<text x="127.9" y="105">SCL</text>
<text x="129.1" y="107.5">A1</text>
<text x="102.1" y="110.1">CH4</text>
<text x="102.1" y="112.6">CH5</text>
<text x="127.3" y="112.6">COM</text>
<text x="129.1" y="110.1">A0</text>
<text x="147.8" y="108.8">+5V</text>
<text x="153.9" y="108.8">GNDA</text>
<text x="102.1" y="115.2">CH6</text>
<text x="102.1" y="117.7">CH7</text>
<text x="114.6" y="115.2">REF_IN_/_REFOUT</text>
<text x="127.5" y="117.7">GND</text>
<text x="137.4" y="121.5">GNDA</text>
<text x="147.5" y="124.1">GNDA</text>
<text x="68.8" y="159.6">GNDA</text>
<text x="139.9" y="179.9">GNDA</text>
<text x="68.8" y="192.6">GNDA</text>
</g>
<g font-size="1.8" fill="#0f0f0f">
<text x="83.5" y="22.5">ADC_0_CH_0</text>
<text x="19" y="28.9">AFE_0_OP_2</text>
<text x="21.6" y="26.3">AFE_0_PT</text>
<text x="61" y="28.9">AFE_0_OP_1</text>
<text x="83.5" y="25.1">ADC_0_CH_1</text>
<text x="83.5" y="27.6">ADC_0_CH_2</text>
<text x="141" y="27.6">I2C_SCL_5V</text>
<text x="141" y="25.1">I2C_SDA_5V</text>
<text x="19" y="31.4">AFE_0_OP_4</text>
<text x="19" y="33.9">AFE_0_OP_6</text>
<text x="61" y="33.9">AFE_0_OP_5</text>
<text x="61" y="31.4">AFE_0_OP_3</text>
<text x="83.5" y="30.1">ADC_0_CH_3</text>
<text x="83.5" y="35.2">ADC_0_CH_5</text>
<text x="83.5" y="32.7">ADC_0_CH_4</text>
<text x="213.4" y="33.9">I2C_SDA_5V</text>
<text x="19" y="39">AFE_0_OP_8</text>
<text x="61" y="39">AFE_0_OP_7</text>
<text x="83.5" y="37.8">ADC_0_CH_6</text>
<text x="83.5" y="40.3">ADC_0_CH_7</text>
<text x="19" y="58.1">AFE_1_OP_2</text>
<text x="21.6" y="55.5">AFE_1_PT</text>
<text x="61" y="58.1">AFE_1_OP_1</text>
<text x="19" y="63.2">AFE_1_OP_6</text>
<text x="19" y="60.6">AFE_1_OP_4</text>
<text x="61" y="60.6">AFE_1_OP_3</text>
<text x="61" y="63.2">AFE_1_OP_5</text>
<text x="83.5" y="65.7">ADC_1_CH_2</text>
<text x="83.5" y="63.2">ADC_1_CH_0</text>
<text x="83.5" y="60.6">ADC_1_CH_1</text>
<text x="141" y="65.7">I2C_SCL_5V</text>
<text x="141" y="63.2">I2C_SDA_5V</text>
<text x="213.4" y="63.2">I2C_SCL_5V</text>
<text x="19" y="68.2">AFE_1_OP_8</text>
<text x="61" y="68.2">AFE_1_OP_7</text>
<text x="83.5" y="68.2">ADC_1_CH_3</text>
<text x="83.5" y="70.8">ADC_1_CH_4</text>
<text x="83.5" y="73.3">ADC_1_CH_5</text>
<text x="83.5" y="75.9">ADC_1_CH_6</text>
<text x="83.5" y="78.4">ADC_1_CH_7</text>
<text x="25.1" y="88.6">ADC_2_CH3_C</text>
<text x="25.1" y="86">ADC_2_CH2_C</text>
<text x="25.1" y="91.1">ADC_2_CH4_C</text>
<text x="25.1" y="93.6">ADC_2_CH5_C</text>
<text x="25.1" y="96.2">ADC_2_CH6_C</text>
<text x="25.1" y="98.7">ADC_2_CH7_C</text>
<text x="84.5" y="101.3">ADC_2_CH1</text>
<text x="84.5" y="98.7">ADC_2_CH0</text>
<text x="141" y="101.3">I2C_SDA_5V</text>
<text x="84.5" y="106.3">ADC_2_CH3</text>
<text x="84.5" y="103.8">ADC_2_CH2</text>
<text x="141" y="103.8">I2C_SCL_5V</text>
<text x="84.5" y="114">ADC_2_CH6</text>
<text x="84.5" y="111.4">ADC_2_CH5</text>
<text x="84.5" y="108.9">ADC_2_CH4</text>
<text x="84.5" y="116.5">ADC_2_CH7</text>
<text x="19" y="130.5">AFE_0_OP_1</text>
<text x="67.3" y="130.5">ADC_0_CH_0</text>
<text x="19" y="135.5">AFE_0_OP_3</text>
<text x="19" y="133">AFE_0_OP_2</text>
<text x="67.3" y="133">ADC_0_CH_1</text>
<text x="67.3" y="135.5">ADC_0_CH_2</text>
<text x="19" y="138.1">AFE_0_OP_4</text>
<text x="19" y="140.6">AFE_0_OP_5</text>
<text x="19" y="143.2">AFE_0_OP_6</text>
<text x="67.3" y="140.6">ADC_0_CH_4</text>
<text x="67.3" y="143.2">ADC_0_CH_5</text>
<text x="67.3" y="138.1">ADC_0_CH_3</text>
<text x="19" y="148.2">AFE_0_OP_8</text>
<text x="19" y="145.7">AFE_0_OP_7</text>
<text x="67.3" y="148.2">ADC_0_CH_7</text>
<text x="67.3" y="145.7">ADC_0_CH_6</text>
<text x="91.1" y="155.9">ADC_2_CH2_C</text>
<text x="95.2" y="153.3">AFE_1_PT</text>
<text x="95.2" y="150.8">AFE_0_PT</text>
<text x="142.2" y="153.3">ADC_2_CH1</text>
<text x="142.2" y="155.9">ADC_2_CH2</text>
<text x="142.2" y="150.8">ADC_2_CH0</text>
<text x="91.1" y="160.9">ADC_2_CH4_C</text>
<text x="91.1" y="158.4">ADC_2_CH3_C</text>
<text x="142.2" y="160.9">ADC_2_CH4</text>
<text x="142.2" y="158.4">ADC_2_CH3</text>
<text x="19" y="163.5">AFE_1_OP_1</text>
<text x="19" y="166">AFE_1_OP_2</text>
<text x="67.3" y="166">ADC_1_CH_1</text>
<text x="67.3" y="163.5">ADC_1_CH_0</text>
<text x="91.1" y="163.5">ADC_2_CH5_C</text>
<text x="91.1" y="166">ADC_2_CH6_C</text>
<text x="142.2" y="163.5">ADC_2_CH5</text>
<text x="142.2" y="166">ADC_2_CH6</text>
<text x="19" y="171.1">AFE_1_OP_4</text>
<text x="19" y="173.6">AFE_1_OP_5</text>
<text x="19" y="168.6">AFE_1_OP_3</text>
<text x="67.3" y="173.6">ADC_1_CH_4</text>
<text x="67.3" y="168.6">ADC_1_CH_2</text>
<text x="67.3" y="171.1">ADC_1_CH_3</text>
<text x="91.1" y="168.6">ADC_2_CH7_C</text>
<text x="142.2" y="168.6">ADC_2_CH7</text>
<text x="19" y="176.2">AFE_1_OP_6</text>
<text x="19" y="178.7">AFE_1_OP_7</text>
<text x="67.3" y="178.7">ADC_1_CH_6</text>
<text x="67.3" y="176.2">ADC_1_CH_5</text>
<text x="19" y="181.3">AFE_1_OP_8</text>
<text x="67.3" y="181.3">ADC_1_CH_7</text>
</g>
<g font-size="1.8" fill="#a90000">
<text x="98.4" y="22.6">1</text>
<text x="133.3" y="22.6">16</text>
<text x="35.5" y="26.4">B1</text>
<text x="35.5" y="29">B2</text>
<text x="53.4" y="26.4">A1</text>
<text x="53.4" y="29">A2</text>
<text x="98.4" y="25.1">2</text>
<text x="98.4" y="27.7">3</text>
<text x="133.3" y="25.1">15</text>
<text x="133.3" y="27.7">14</text>
<text x="197.9" y="28.6" transform="rotate(-90 197.9 28.6)">1</text>
<text x="35.5" y="31.5">B3</text>
<text x="35.5" y="34">B4</text>
<text x="53.4" y="31.5">A3</text>
<text x="53.4" y="34">A4</text>
<text x="98.4" y="30.2">4</text>
<text x="98.4" y="32.8">5</text>
<text x="98.4" y="35.3">6</text>
<text x="133.3" y="30.2">13</text>
<text x="133.3" y="32.8">12</text>
<text x="133.3" y="35.3">11</text>
<text x="193.6" y="34">2</text>
<text x="206.3" y="34">3</text>
<text x="35.5" y="36.6">B5</text>
<text x="35.5" y="39.1">B6</text>
<text x="53.4" y="36.6">A5</text>
<text x="53.4" y="39.1">A6</text>
<text x="98.4" y="37.8">7</text>
<text x="98.4" y="40.4">8</text>
<text x="133.3" y="37.8">10</text>
<text x="133.9" y="40.4">9</text>
<text x="35.5" y="55.6">B1</text>
<text x="35.5" y="58.2">B2</text>
<text x="53.4" y="55.6">A1</text>
<text x="53.4" y="58.2">A2</text>
<text x="197.9" y="57.9" transform="rotate(-90 197.9 57.9)">1</text>
<text x="35.5" y="60.7">B3</text>
<text x="35.5" y="63.2">B4</text>
<text x="35.5" y="65.8">B5</text>
<text x="53.4" y="60.7">A3</text>
<text x="53.4" y="63.2">A4</text>
<text x="53.4" y="65.8">A5</text>
<text x="98.4" y="60.7">1</text>
<text x="98.4" y="63.2">2</text>
<text x="98.4" y="65.8">3</text>
<text x="133.3" y="60.7">16</text>
<text x="133.3" y="63.2">15</text>
<text x="133.3" y="65.8">14</text>
<text x="193.6" y="63.2">2</text>
<text x="206.3" y="63.2">3</text>
<text x="35.5" y="68.3">B6</text>
<text x="53.4" y="68.3">A6</text>
<text x="98.4" y="68.3">4</text>
<text x="98.4" y="70.9">5</text>
<text x="133.3" y="68.3">13</text>
<text x="133.3" y="70.9">12</text>
<text x="98.4" y="73.4">6</text>
<text x="98.4" y="75.9">7</text>
<text x="133.3" y="73.4">11</text>
<text x="133.3" y="75.9">10</text>
<text x="98.4" y="78.5">8</text>
<text x="133.9" y="78.5">9</text>
<text x="39.3" y="86.1">1</text>
<text x="39.3" y="88.6">2</text>
<text x="39.3" y="91.2">3</text>
<text x="39.3" y="93.7">4</text>
<text x="39.3" y="96.3">5</text>
<text x="39.3" y="98.8">6</text>
<text x="98.4" y="98.8">1</text>
<text x="98.4" y="101.3">2</text>
<text x="133.3" y="98.8">16</text>
<text x="133.3" y="101.3">15</text>
<text x="98.4" y="103.9">3</text>
<text x="98.4" y="106.4">4</text>
<text x="133.3" y="103.9">14</text>
<text x="133.3" y="106.4">13</text>
<text x="98.4" y="109">5</text>
<text x="98.4" y="111.5">6</text>
<text x="133.3" y="109">12</text>
<text x="133.3" y="111.5">11</text>
<text x="98.4" y="114">7</text>
<text x="98.4" y="116.6">8</text>
<text x="133.3" y="114">10</text>
<text x="133.9" y="116.6">9</text>
</g>
<g font-size="1.8" fill="#0000c2">
<text x="22.9" y="45.5">TBD protection</text>
<text x="38.3" y="45.5">on</text>
<text x="41.8" y="45.5">the</text>
<text x="45.9" y="45.5">VDD outputs?</text>
<text x="102.4" y="46">Address:</text>
<text x="111.5" y="46">10010(00)</text>
<text x="122.8" y="46">-</text>
<text x="125.5" y="46">0x48</text>
<text x="103.1" y="84.1">Address:</text>
<text x="112.2" y="84.1">10010(01)</text>
<text x="123.5" y="84.1">-</text>
<text x="126.3" y="84.1">0x49</text>
<text x="102.9" y="122.7">Address:</text>
<text x="112" y="122.7">10010(10)</text>
<text x="123.3" y="122.7">-</text>
<text x="126" y="122.7">0x4A</text>
</g>
<g font-size="1.4" fill="#006464">
<text x="158.5" y="27.4">100nF</text>
<text x="158.5" y="25.4">C39</text>
<text x="152.1" y="40.6">C36</text>
<text x="152.1" y="42.6">100nF</text>
<text x="158.5" y="65.5">100nF</text>
<text x="158.5" y="63.5">C40</text>
<text x="152.1" y="80.7">100nF</text>
<text x="152.1" y="78.7">C37</text>
<text x="158.5" y="101.6">C41</text>
<text x="158.5" y="103.6">100nF</text>
<text x="152.1" y="118.8">100nF</text>
<text x="152.1" y="116.8">C38</text>
</g>
<g font-size="1.1" fill="#006464">
<text x="188.4" y="33.9">TP16</text>
<text x="212.5" y="33.9">TP17</text>
<text x="187.1" y="63.1">TP15</text>
<text x="212.5" y="63.1">TP18</text>
<text x="33" y="130.9">R32</text>
<text x="33" y="128.4">R31</text>
<text x="33.2" y="129.6">6.2</text>
<text x="33" y="133.5">R34</text>
<text x="33" y="136">R35</text>
<text x="33.2" y="132.2">6.2</text>
<text x="33.2" y="134.7">6.2</text>
<text x="33.2" y="137.3">6.2</text>
<text x="33" y="143.6">R38</text>
<text x="33" y="141.1">R37</text>
<text x="33" y="138.5">R36</text>
<text x="33.2" y="142.3">6.2</text>
<text x="33.2" y="139.8">6.2</text>
<text x="33" y="146.2">R39</text>
<text x="33.2" y="144.9">6.2</text>
<text x="33.2" y="147.4">6.2</text>
<text x="106.7" y="148.7">R48</text>
<text x="106.9" y="150">6.2</text>
<text x="39.5" y="154.8">1uF</text>
<text x="40" y="151.7">C48</text>
<text x="43.3" y="154.8">1uF</text>
<text x="43.9" y="151.7">C56</text>
<text x="47.2" y="154.8">1uF</text>
<text x="47.7" y="151.7">C57</text>
<text x="51" y="154.8">1uF</text>
<text x="51.5" y="151.7">C58</text>
<text x="54.8" y="154.8">1uF</text>
<text x="55.3" y="151.7">C59</text>
<text x="58.6" y="154.8">1uF</text>
<text x="59.1" y="151.7">C60</text>
<text x="62.4" y="154.8">1uF</text>
<text x="62.9" y="151.7">C61</text>
<text x="66.2" y="154.8">1uF</text>
<text x="66.7" y="151.7">C62</text>
<text x="106.7" y="151.2">R49</text>
<text x="106.7" y="153.8">R50</text>
<text x="106.9" y="152.5">6.2</text>
<text x="106.9" y="155">6.2</text>
<text x="33" y="161.4">R40</text>
<text x="106.7" y="161.4">R53</text>
<text x="106.7" y="158.9">R52</text>
<text x="106.7" y="156.3">R51</text>
<text x="106.9" y="160.1">6.2</text>
<text x="106.9" y="157.6">6.2</text>
<text x="33" y="163.9">R41</text>
<text x="33" y="166.5">R42</text>
<text x="33.2" y="165.2">6.2</text>
<text x="33.2" y="167.7">6.2</text>
<text x="33.2" y="162.7">6.2</text>
<text x="106.7" y="166.5">R55</text>
<text x="106.7" y="163.9">R54</text>
<text x="106.9" y="162.7">6.2</text>
<text x="106.9" y="167.7">6.2</text>
<text x="106.9" y="165.2">6.2</text>
<text x="33" y="171.6">R44</text>
<text x="33" y="169">R43</text>
<text x="33.2" y="172.8">6.2</text>
<text x="33.2" y="170.3">6.2</text>
<text x="112.4" y="172.1">C71</text>
<text x="116.2" y="172.1">C72</text>
<text x="120.1" y="172.1">C73</text>
<text x="123.9" y="172.1">C74</text>
<text x="127.7" y="172.1">C75</text>
<text x="131.5" y="172.1">C76</text>
<text x="135.3" y="172.1">C77</text>
<text x="139.1" y="172.1">C78</text>
<text x="33" y="176.6">R46</text>
<text x="33" y="179.2">R47</text>
<text x="33" y="174.1">R45</text>
<text x="33.2" y="177.9">6.2</text>
<text x="33.2" y="175.4">6.2</text>
<text x="111.9" y="175.1">1uF</text>
<text x="115.7" y="175.1">1uF</text>
<text x="119.5" y="175.1">1uF</text>
<text x="123.4" y="175.1">1uF</text>
<text x="127.2" y="175.1">1uF</text>
<text x="131" y="175.1">1uF</text>
<text x="134.8" y="175.1">1uF</text>
<text x="138.6" y="175.1">1uF</text>
<text x="33.2" y="180.4">6.2</text>
<text x="40" y="184.8">C63</text>
<text x="43.9" y="184.8">C64</text>
<text x="47.7" y="184.8">C65</text>
<text x="51.5" y="184.8">C66</text>
<text x="55.3" y="184.8">C67</text>
<text x="59.1" y="184.8">C68</text>
<text x="62.9" y="184.8">C69</text>
<text x="66.7" y="184.8">C70</text>
<text x="39.5" y="187.8">1uF</text>
<text x="43.3" y="187.8">1uF</text>
<text x="47.2" y="187.8">1uF</text>
<text x="51" y="187.8">1uF</text>
<text x="54.8" y="187.8">1uF</text>
<text x="58.6" y="187.8">1uF</text>
<text x="62.4" y="187.8">1uF</text>
<text x="66.2" y="187.8">1uF</text>
</g>
<g font-size="1.1" fill="#0000c2">
<text x="165.9" y="70.1">Design</text>
<text x="170.5" y="70.1">credit:</text>
<text x="175" y="70.1">https://cdn.sparkfun.com/datasheets/BreakoutBoards/Logic_Level_Bidirectional.pdf</text>
</g>
</svg>
